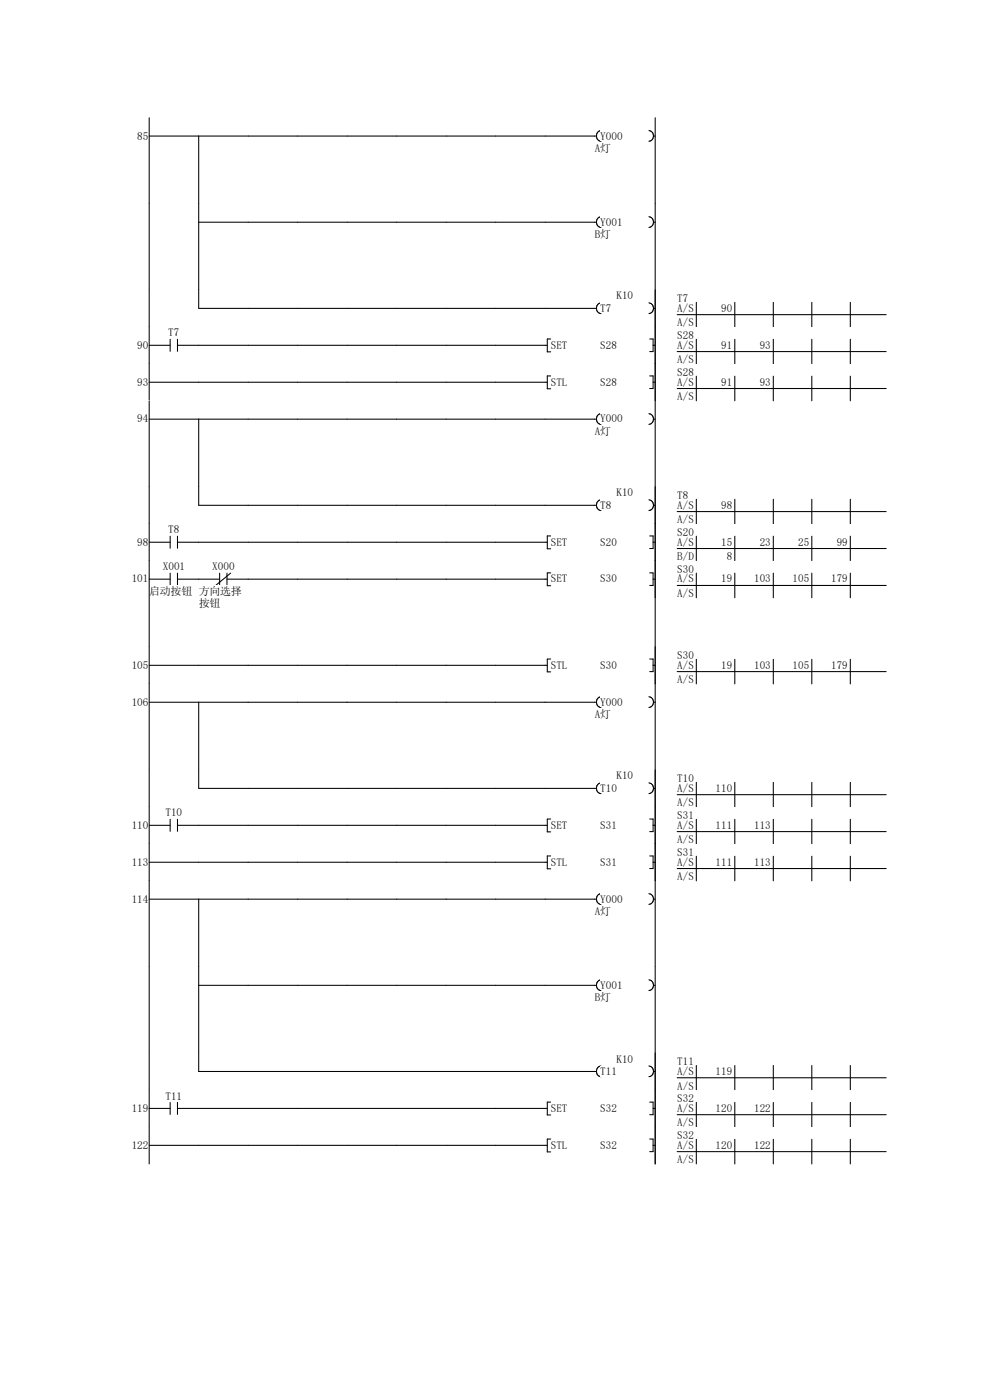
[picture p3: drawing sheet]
<svg xmlns="http://www.w3.org/2000/svg" width="210mm" height="297mm" viewBox="0 0 210 297" stroke-linecap="round" stroke-linejoin="round" font-family="sans-serif">
<path d="M31.6 28.9h94.9M31.6 25v18.3M42.2 28.9v14.4M127.5 27.7a1.16 1.16 0 0 0-1 1.1 1.16 1.16 0 0 0 1 1.2" fill="none" stroke="#070000" stroke-width=".22"/>
<path d="M127.3 27.6h4.8v2.3h-4.8z" fill="#fff"/>
<path d="M137.7 27.7a1.15 1.15 0 0 1 1 1.1 1.15 1.15 0 0 1-1 1.2M138.6 28.9h.4" fill="none" stroke="#070000" stroke-width=".22"/>
<path d="M126.2 30.2h3.5v2.3h-3.5z" fill="#fff"/>
<path d="M139 25v18.3" fill="none" stroke="#070000" stroke-width=".22"/>
<path d="M20 43.3h106.2v18.3h-106.2z" fill-rule="evenodd" fill="#fff"/>
<path d="M126.2 43.3h12.8v18.3h-12.8z" fill="#fff"/>
<path d="M31.6 43.3v18.2M42.2 47.1h84.3M42.2 43.3v18.2M127.5 46a1.16 1.16 0 0 0-1 1.1 1.16 1.16 0 0 0 1 1.2" fill="none" stroke="#070000" stroke-width=".22"/>
<path d="M127.3 45.8h4.8v2.4h-4.8z" fill="#fff"/>
<path d="M137.7 46a1.15 1.15 0 0 1 1 1.1 1.15 1.15 0 0 1-1 1.2M138.6 47.1h.4" fill="none" stroke="#070000" stroke-width=".22"/>
<path d="M126.2 48.5h3.5v2.3h-3.5z" fill="#fff"/>
<path d="M139 43.3v18.2" fill="none" stroke="#070000" stroke-width=".22"/>
<path d="M20 61.6h168v7.8h-168z" fill-rule="evenodd" fill="#fff"/>
<path d="M31.6 61.5v7.9M42.2 61.5v3.9h84.3M127.5 64.3a1.16 1.16 0 0 0-1 1.1 1.16 1.16 0 0 0 1 1.1" fill="none" stroke="#070000" stroke-width=".22"/>
<g fill="#fff">
<path d="M130.8 61.6h3.5v2.3h-3.5z"/>
<path d="M127.3 64.1h2.4v2.4h-2.4z"/>
</g>
<path d="M137.7 64.3a1.15 1.15 0 0 1 1 1.1 1.15 1.15 0 0 1-1 1.1M138.6 65.4h.4M139 61.5v7.9M143.7 66.8h44.3M147.7 64.1v5.3M155.9 64.1v5.3M164 64.1v5.3M172.2 64.1v5.3M180.4 64.1v5.3" fill="none" stroke="#070000" stroke-width=".22"/>
<g fill="#fff">
<path d="M143.7 62.1h2.4v2.3h-2.4z"/>
<path d="M143.7 64.1h3.6v2.4h-3.6z"/>
<path d="M143.7 67.3h3.6v2.3h-3.6z"/>
<path d="M148.3 64.1h7.1v2.4h-7.1z"/>
</g>
<path d="M139 61.5v7.9" fill="none" stroke="#070000" stroke-width=".22"/>
<g fill="#fff">
<path d="M20 69.4h119v7.8h-119z" fill-rule="evenodd"/>
<path d="M139 69.4h49v7.8h-49zM29.1 72h2.4v2.3h-2.4z" fill-rule="evenodd"/>
</g>
<path d="M35.7 69.4h2.4v2.3h-2.4z" fill="#fff"/>
<path d="M31.6 73.3h4.5M31.6 69.4v7.8M36.1 72v2.5M37.7 73.3h78.4M37.7 72v2.5M116.8 71.9h-.7v2.7h.7" fill="none" stroke="#070000" stroke-width=".22"/>
<g fill="#fff">
<path d="M116.8 72h3.6v2.3h-3.6z"/>
<path d="M127.3 72h3.6v2.3h-3.6z"/>
</g>
<path d="M137.8 71.9h.7v2.7h-.7M138.5 73.3h.5M139 69.4v7.8M143.7 74.6h44.3M147.7 72v5.2M155.9 72v5.2M164 72v5.2M172.2 72v5.2M180.4 72v5.2" fill="none" stroke="#070000" stroke-width=".22"/>
<g fill="#fff">
<path d="M143.7 69.9h3.6v2.4h-3.6z"/>
<path d="M143.7 72h3.6v2.3h-3.6z"/>
<path d="M143.7 75.1h3.6v2.3h-3.6z"/>
<path d="M148.3 72h7.1v2.3h-7.1z"/>
<path d="M156.4 72h7.2v2.3h-7.2z"/>
</g>
<path d="M139 69.4v7.8" fill="none" stroke="#070000" stroke-width=".22"/>
<g fill="#fff">
<path d="M20 77.2h119v7.8h-119z" fill-rule="evenodd"/>
<path d="M139 77.2h49v7.8h-49zM29.1 79.8h2.4v2.3h-2.4z" fill-rule="evenodd"/>
</g>
<path d="M31.6 77.2v7.8M116.8 79.8h-.7v2.7h.7M31.6 81.1h84.5" fill="none" stroke="#070000" stroke-width=".22"/>
<g fill="#fff">
<path d="M116.8 79.8h3.6v2.3h-3.6z"/>
<path d="M127.3 79.8h3.6v2.3h-3.6z"/>
</g>
<path d="M137.8 79.8h.7v2.6h-.7M139 77.2v7.8M147.7 79.8v5.2M155.9 79.8v5.2M164 79.8v5.2M172.2 79.8v5.2M180.4 79.8v5.2M138.5 81.1h.5M143.7 82.4h44.3" fill="none" stroke="#070000" stroke-width=".22"/>
<g fill="#fff">
<path d="M143.7 77.8h3.6v2.3h-3.6z"/>
<path d="M143.7 79.8h3.6v2.3h-3.6z"/>
<path d="M143.7 82.9h3.6v2.4h-3.6z"/>
<path d="M148.3 79.8h7.1v2.3h-7.1z"/>
<path d="M156.4 79.8h7.2v2.3h-7.2z"/>
</g>
<path d="M139 77.2v7.8" fill="none" stroke="#070000" stroke-width=".22"/>
<g fill="#fff">
<path d="M20 85h106.2v18.3h-106.2z" fill-rule="evenodd"/>
<path d="M126.2 85h12.8v18.3h-12.8zM29.1 87.6h2.4v2.4h-2.4z" fill-rule="evenodd"/>
</g>
<path d="M31.6 88.9h94.9M31.6 85v18.3M42.2 88.9v14.4M127.5 87.8a1.16 1.16 0 0 0-1 1.1 1.16 1.16 0 0 0 1 1.1" fill="none" stroke="#070000" stroke-width=".22"/>
<path d="M127.3 87.6h4.8v2.4h-4.8z" fill="#fff"/>
<path d="M137.7 87.8a1.15 1.15 0 0 1 1 1.1 1.15 1.15 0 0 1-1 1.1M138.6 88.9h.4" fill="none" stroke="#070000" stroke-width=".22"/>
<path d="M126.2 90.3h3.5v2.3h-3.5z" fill="#fff"/>
<path d="M139 85v18.3" fill="none" stroke="#070000" stroke-width=".22"/>
<path d="M20 103.3h168v7.9h-168z" fill-rule="evenodd" fill="#fff"/>
<path d="M31.6 103.3v7.8M42.2 103.3v3.9h84.3M127.5 106a1.16 1.16 0 0 0-1 1.2 1.16 1.16 0 0 0 1 1.1" fill="none" stroke="#070000" stroke-width=".22"/>
<g fill="#fff">
<path d="M130.8 103.3h3.5v2.3h-3.5z"/>
<path d="M127.3 105.9h2.4v2.3h-2.4z"/>
</g>
<path d="M137.7 106a1.15 1.15 0 0 1 1 1.2 1.15 1.15 0 0 1-1 1.1M138.6 107.2h.4M139 103.3v7.8M143.7 108.5h44.3M147.7 105.9v5.2M155.9 105.9v5.2M164 105.9v5.2M172.2 105.9v5.2M180.4 105.9v5.2" fill="none" stroke="#070000" stroke-width=".22"/>
<g fill="#fff">
<path d="M143.7 103.9h2.4v2.3h-2.4z"/>
<path d="M143.7 105.9h3.6v2.3h-3.6z"/>
<path d="M143.7 109.1h3.6v2.3h-3.6z"/>
<path d="M148.3 105.9h7.1v2.3h-7.1z"/>
</g>
<path d="M139 103.3v7.8" fill="none" stroke="#070000" stroke-width=".22"/>
<g fill="#fff">
<path d="M20 111.2h119v7.8h-119z" fill-rule="evenodd"/>
<path d="M139 111.2h49v7.8h-49zM29.1 113.7h2.4v2.4h-2.4z" fill-rule="evenodd"/>
</g>
<path d="M35.7 111.2h2.4v2.3h-2.4z" fill="#fff"/>
<path d="M31.6 115h4.5M31.6 111.1v7.9M36.1 113.8v2.5M37.7 115h78.4M37.7 113.8v2.5M116.8 113.7h-.7v2.7h.7" fill="none" stroke="#070000" stroke-width=".22"/>
<g fill="#fff">
<path d="M116.8 113.7h3.6v2.4h-3.6z"/>
<path d="M127.3 113.7h3.6v2.4h-3.6z"/>
</g>
<path d="M137.8 113.7h.7v2.7h-.7M138.5 115h.5M139 111.1v7.9M143.7 116.4h44.3M147.7 113.8v5.2M155.9 113.8v5.2M164 113.8v5.2M172.2 113.8v5.2M180.4 113.8v5.2" fill="none" stroke="#070000" stroke-width=".22"/>
<g fill="#fff">
<path d="M143.7 111.7h3.6v2.3h-3.6z"/>
<path d="M143.7 113.7h3.6v2.4h-3.6z"/>
<path d="M143.7 116.9h3.6v2.3h-3.6z"/>
<path d="M148.3 113.7h7.1v2.4h-7.1z"/>
<path d="M156.4 113.7h7.2v2.4h-7.2z"/>
<path d="M164.6 113.7h7.1v2.4h-7.1z"/>
<path d="M172.8 113.7h7.1v2.4h-7.1z"/>
<path d="M148.3 116.9h7.1v2.3h-7.1z"/>
</g>
<path d="M139 111.1v7.9" fill="none" stroke="#070000" stroke-width=".22"/>
<g fill="#fff">
<path d="M20 119h119v18.3h-119z" fill-rule="evenodd"/>
<path d="M139 119h49v7.8h-49zM27.9 121.6h3.6v2.3h-3.6z" fill-rule="evenodd"/>
</g>
<path d="M34.5 119h4.8v2.3h-4.8z" fill="#fff"/>
<path d="M31.6 122.9h4.5M36.1 121.6v2.5M37.7 122.9h4.5M37.7 121.6v2.5" fill="none" stroke="#070000" stroke-width=".22"/>
<path d="M31.7 124.2h9.2v2.3h-9.2z" fill="#fff"/>
<path d="M31.6 119v18.3" fill="none" stroke="#070000" stroke-width=".22"/>
<path d="M45 119h4.8v2.3h-4.8z" fill="#fff"/>
<path d="M42.2 122.9h4.4M46.6 121.6v2.5M48.1 122.9h4.5M48.1 121.6v2.5M48.9 121.6l-3.1 2.5" fill="none" stroke="#070000" stroke-width=".22"/>
<g fill="#fff">
<path d="M42.2 124.2h9.2v2.3h-9.2z"/>
<path d="M42.2 126.8h4.6v2.4h-4.6z"/>
</g>
<path d="M52.6 122.9h63.5M116.8 121.5h-.7v2.8h.7" fill="none" stroke="#070000" stroke-width=".22"/>
<g fill="#fff">
<path d="M116.8 121.6h3.6v2.3h-3.6z"/>
<path d="M127.3 121.6h3.6v2.3h-3.6z"/>
</g>
<path d="M139 119v18.3M137.8 121.5h.7v2.7h-.7M138.5 122.9h.5M143.7 124.2h44.3M147.7 121.6v5.2M155.9 121.6v5.2M164 121.6v5.2M172.2 121.6v5.2M180.4 121.6v5.2" fill="none" stroke="#070000" stroke-width=".22"/>
<g fill="#fff">
<path d="M143.7 119.5h3.6v2.4h-3.6z"/>
<path d="M143.7 121.6h3.6v2.3h-3.6z"/>
<path d="M143.7 124.7h3.6v2.3h-3.6z"/>
<path d="M148.3 121.6h7.1v2.3h-7.1z"/>
<path d="M156.4 121.6h7.2v2.3h-7.2z"/>
<path d="M164.6 121.6h7.1v2.3h-7.1z"/>
<path d="M172.8 121.6h7.1v2.3h-7.1z"/>
</g>
<path d="M139 119v7.8" fill="none" stroke="#070000" stroke-width=".22"/>
<g fill="#fff">
<path d="M20 137.3h119v7.8h-119z" fill-rule="evenodd"/>
<path d="M139 137.3h49v7.8h-49zM27.9 139.9h3.6v2.3h-3.6z" fill-rule="evenodd"/>
</g>
<path d="M31.6 137.3v7.8M116.8 139.8h-.7v2.7h.7M31.6 141.1h84.5" fill="none" stroke="#070000" stroke-width=".22"/>
<g fill="#fff">
<path d="M116.8 139.9h3.6v2.3h-3.6z"/>
<path d="M127.3 139.9h3.6v2.3h-3.6z"/>
</g>
<path d="M137.8 139.8h.7v2.7h-.7M139 137.3v7.8M147.7 139.9v5.2M155.9 139.9v5.2M164 139.9v5.2M172.2 139.9v5.2M180.4 139.9v5.2M138.5 141.1h.5M143.7 142.5h44.3" fill="none" stroke="#070000" stroke-width=".22"/>
<g fill="#fff">
<path d="M143.7 137.8h3.6v2.3h-3.6z"/>
<path d="M143.7 139.9h3.6v2.3h-3.6z"/>
<path d="M143.7 143h3.6v2.3h-3.6z"/>
<path d="M148.3 139.9h7.1v2.3h-7.1z"/>
<path d="M156.4 139.9h7.2v2.3h-7.2z"/>
<path d="M164.6 139.9h7.1v2.3h-7.1z"/>
<path d="M172.8 139.9h7.1v2.3h-7.1z"/>
</g>
<path d="M139 137.3v7.8" fill="none" stroke="#070000" stroke-width=".22"/>
<g fill="#fff">
<path d="M20 145.1h106.2v18.3h-106.2z" fill-rule="evenodd"/>
<path d="M126.2 145.1h12.8v18.3h-12.8zM27.9 147.7h3.6v2.3h-3.6z" fill-rule="evenodd"/>
</g>
<path d="M31.6 149h94.9M31.6 145.1v18.3M42.2 149v14.4M127.5 147.8a1.16 1.16 0 0 0-1 1.2 1.16 1.16 0 0 0 1 1.1" fill="none" stroke="#070000" stroke-width=".22"/>
<path d="M127.3 147.7h4.8v2.3h-4.8z" fill="#fff"/>
<path d="M137.7 147.8a1.15 1.15 0 0 1 1 1.2 1.15 1.15 0 0 1-1 1.1M138.6 149h.4" fill="none" stroke="#070000" stroke-width=".22"/>
<path d="M126.2 150.3h3.5v2.4h-3.5z" fill="#fff"/>
<path d="M139 145.1v18.3" fill="none" stroke="#070000" stroke-width=".22"/>
<path d="M20 163.4h168v7.8h-168z" fill-rule="evenodd" fill="#fff"/>
<path d="M31.6 163.4v7.8M42.2 163.4v3.9h84.3M127.5 166.1a1.16 1.16 0 0 0-1 1.1 1.16 1.16 0 0 0 1 1.2" fill="none" stroke="#070000" stroke-width=".22"/>
<g fill="#fff">
<path d="M130.8 163.4h3.5v2.3h-3.5z"/>
<path d="M127.3 166h3.6v2.3h-3.6z"/>
</g>
<path d="M137.7 166.1a1.15 1.15 0 0 1 1 1.1 1.15 1.15 0 0 1-1 1.2M138.6 167.3h.4M139 163.4v7.8M143.7 168.6h44.3M147.7 166v5.2M155.9 166v5.2M164 166v5.2M172.2 166v5.2M180.4 166v5.2" fill="none" stroke="#070000" stroke-width=".22"/>
<g fill="#fff">
<path d="M143.7 163.9h3.6v2.3h-3.6z"/>
<path d="M143.7 166h3.6v2.3h-3.6z"/>
<path d="M143.7 169.1h3.6v2.3h-3.6z"/>
<path d="M148.3 166h7.1v2.3h-7.1z"/>
</g>
<path d="M139 163.4v7.8" fill="none" stroke="#070000" stroke-width=".22"/>
<g fill="#fff">
<path d="M20 171.2h119v7.9h-119z" fill-rule="evenodd"/>
<path d="M139 171.2h49v7.9h-49zM27.9 173.8h3.6v2.3h-3.6z" fill-rule="evenodd"/>
</g>
<path d="M35.1 171.2h3.6v2.3h-3.6z" fill="#fff"/>
<path d="M31.6 175.1h4.5M31.6 171.2v7.8M36.1 173.8v2.6M37.7 175.1h78.4M37.7 173.8v2.6M116.8 173.8h-.7v2.7h.7" fill="none" stroke="#070000" stroke-width=".22"/>
<g fill="#fff">
<path d="M116.8 173.8h3.6v2.3h-3.6z"/>
<path d="M127.3 173.8h3.6v2.3h-3.6z"/>
</g>
<path d="M137.8 173.8h.7v2.6h-.7M138.5 175.1h.5M139 171.2v7.8M143.7 176.4h44.3M147.7 173.8v5.2M155.9 173.8v5.2M164 173.8v5.2M172.2 173.8v5.2M180.4 173.8v5.2" fill="none" stroke="#070000" stroke-width=".22"/>
<g fill="#fff">
<path d="M143.7 171.7h3.6v2.4h-3.6z"/>
<path d="M143.7 173.8h3.6v2.3h-3.6z"/>
<path d="M143.7 176.9h3.6v2.3h-3.6z"/>
<path d="M148.3 173.8h7.1v2.3h-7.1z"/>
<path d="M156.4 173.8h7.2v2.3h-7.2z"/>
</g>
<path d="M139 171.2v7.8" fill="none" stroke="#070000" stroke-width=".22"/>
<g fill="#fff">
<path d="M20 179.1h119v7.8h-119z" fill-rule="evenodd"/>
<path d="M139 179.1h49v7.8h-49zM27.9 181.7h3.6v2.3h-3.6z" fill-rule="evenodd"/>
</g>
<path d="M31.6 179v7.9M31.6 182.9h84.5M116.8 181.6h-.7v2.7h.7" fill="none" stroke="#070000" stroke-width=".22"/>
<g fill="#fff">
<path d="M116.8 181.7h3.6v2.3h-3.6z"/>
<path d="M127.3 181.7h3.6v2.3h-3.6z"/>
</g>
<path d="M139 179v7.9M137.8 181.6h.7v2.7h-.7M138.5 182.9h.5M143.7 184.3h44.3M147.7 181.6v5.3M155.9 181.6v5.3M164 181.6v5.3M172.2 181.6v5.3M180.4 181.6v5.3" fill="none" stroke="#070000" stroke-width=".22"/>
<g fill="#fff">
<path d="M143.7 179.6h3.6v2.3h-3.6z"/>
<path d="M143.7 181.7h3.6v2.3h-3.6z"/>
<path d="M143.7 184.7h3.6v2.4h-3.6z"/>
<path d="M148.3 181.7h7.1v2.3h-7.1z"/>
<path d="M156.4 181.7h7.2v2.3h-7.2z"/>
</g>
<path d="M139 179v7.9" fill="none" stroke="#070000" stroke-width=".22"/>
<g fill="#fff">
<path d="M20 186.9h106.2v18.3h-106.2z" fill-rule="evenodd"/>
<path d="M126.2 186.9h12.8v18.3h-12.8zM27.9 189.5h3.6v2.3h-3.6z" fill-rule="evenodd"/>
</g>
<path d="M31.6 190.8h94.9M31.6 186.9v18.2M42.2 190.8v14.3M127.5 189.6a1.16 1.16 0 0 0-1 1.1 1.16 1.16 0 0 0 1 1.2" fill="none" stroke="#070000" stroke-width=".22"/>
<path d="M127.3 189.5h4.8v2.3h-4.8z" fill="#fff"/>
<path d="M137.7 189.6a1.15 1.15 0 0 1 1 1.1 1.15 1.15 0 0 1-1 1.2M138.6 190.8h.4" fill="none" stroke="#070000" stroke-width=".22"/>
<path d="M126.2 192.1h3.5v2.3h-3.5z" fill="#fff"/>
<path d="M139 186.9v18.2" fill="none" stroke="#070000" stroke-width=".22"/>
<path d="M20 205.2h106.2v18.2h-106.2z" fill-rule="evenodd" fill="#fff"/>
<path d="M126.2 205.2h12.8v18.2h-12.8z" fill="#fff"/>
<path d="M31.6 205.1v18.3M42.2 209h84.3M42.2 205.1v18.3M127.5 207.9a1.16 1.16 0 0 0-1 1.1 1.16 1.16 0 0 0 1 1.2" fill="none" stroke="#070000" stroke-width=".22"/>
<path d="M127.3 207.8h4.8v2.3h-4.8z" fill="#fff"/>
<path d="M137.7 207.9a1.15 1.15 0 0 1 1 1.1 1.15 1.15 0 0 1-1 1.2M138.6 209h.4" fill="none" stroke="#070000" stroke-width=".22"/>
<path d="M126.2 210.4h3.5v2.3h-3.5z" fill="#fff"/>
<path d="M139 205.1v18.3" fill="none" stroke="#070000" stroke-width=".22"/>
<path d="M20 223.4h168v7.9h-168z" fill-rule="evenodd" fill="#fff"/>
<path d="M31.6 223.4v7.9M42.2 223.4v3.9h84.3M127.5 226.1a1.16 1.16 0 0 0-1 1.2 1.16 1.16 0 0 0 1 1.1" fill="none" stroke="#070000" stroke-width=".22"/>
<g fill="#fff">
<path d="M130.8 223.4h3.5v2.4h-3.5z"/>
<path d="M127.3 226.1h3.6v2.3h-3.6z"/>
</g>
<path d="M137.7 226.1a1.15 1.15 0 0 1 1 1.2 1.15 1.15 0 0 1-1 1.1M138.6 227.3h.4M139 223.4v7.9M143.7 228.7h44.3M147.7 226v5.3M155.9 226v5.3M164 226v5.3M172.2 226v5.3M180.4 226v5.3" fill="none" stroke="#070000" stroke-width=".22"/>
<g fill="#fff">
<path d="M143.7 224h3.6v2.3h-3.6z"/>
<path d="M143.7 226.1h3.6v2.3h-3.6z"/>
<path d="M143.7 229.2h3.6v2.3h-3.6z"/>
<path d="M148.3 226.1h7.1v2.3h-7.1z"/>
</g>
<path d="M139 223.4v7.9" fill="none" stroke="#070000" stroke-width=".22"/>
<g fill="#fff">
<path d="M20 231.3h119v7.8h-119z" fill-rule="evenodd"/>
<path d="M139 231.3h49v7.8h-49zM27.9 233.9h3.6v2.3h-3.6z" fill-rule="evenodd"/>
</g>
<path d="M35.1 231.3h3.6v2.3h-3.6z" fill="#fff"/>
<path d="M31.6 235.2h4.5M31.6 231.3v7.8M36.1 233.9v2.5M37.7 235.2h78.4M37.7 233.9v2.5M116.8 233.8h-.7v2.7h.7" fill="none" stroke="#070000" stroke-width=".22"/>
<g fill="#fff">
<path d="M116.8 233.9h3.6v2.3h-3.6z"/>
<path d="M127.3 233.9h3.6v2.3h-3.6z"/>
</g>
<path d="M137.8 233.8h.7v2.7h-.7M138.5 235.2h.5M139 231.3v7.8M143.7 236.5h44.3M147.7 233.9v5.2M155.9 233.9v5.2M164 233.9v5.2M172.2 233.9v5.2M180.4 233.9v5.2" fill="none" stroke="#070000" stroke-width=".22"/>
<g fill="#fff">
<path d="M143.7 231.8h3.6v2.3h-3.6z"/>
<path d="M143.7 233.9h3.6v2.3h-3.6z"/>
<path d="M143.7 237h3.6v2.3h-3.6z"/>
<path d="M148.3 233.9h7.1v2.3h-7.1z"/>
<path d="M156.4 233.9h7.2v2.3h-7.2z"/>
</g>
<path d="M139 231.3v7.8" fill="none" stroke="#070000" stroke-width=".22"/>
<g fill="#fff">
<path d="M20 239.1h119v7.8h-119z" fill-rule="evenodd"/>
<path d="M139 239.1h49v7.8h-49zM27.9 241.7h3.6v2.4h-3.6z" fill-rule="evenodd"/>
</g>
<path d="M31.6 239.1v7.8M31.6 243h84.5M116.8 241.7h-.7v2.7h.7" fill="none" stroke="#070000" stroke-width=".22"/>
<g fill="#fff">
<path d="M116.8 241.7h3.6v2.4h-3.6z"/>
<path d="M127.3 241.7h3.6v2.4h-3.6z"/>
</g>
<path d="M139 239.1v7.8M137.8 241.7h.7v2.6h-.7M138.5 243h.5M143.7 244.3h44.3M147.7 241.7v5.2M155.9 241.7v5.2M164 241.7v5.2M172.2 241.7v5.2M180.4 241.7v5.2" fill="none" stroke="#070000" stroke-width=".22"/>
<g fill="#fff">
<path d="M143.7 239.6h3.6v2.4h-3.6z"/>
<path d="M143.7 241.7h3.6v2.4h-3.6z"/>
<path d="M143.7 244.8h3.6v2.3h-3.6z"/>
<path d="M148.3 241.7h7.1v2.4h-7.1z"/>
<path d="M156.4 241.7h7.2v2.4h-7.2z"/>
</g>
<path d="M139 239.1v7.8" fill="none" stroke="#070000" stroke-width=".22"/>
<g font-size="2.3">
<text x="29.1" y="29.6">85</text>
<text x="127.3" y="29.6">Y000</text>
<text x="126.2" y="32.2">A灯</text>
<text x="127.3" y="47.8">Y001</text>
<text x="126.2" y="50.5">B灯</text>
<text x="130.8" y="63.5">K10</text>
<text x="143.7" y="64.1">T7</text>
<text x="35.7" y="71.4">T7</text>
<text x="127.3" y="66.1">T7</text>
<text x="143.7" y="66.1">A/S</text>
<text x="143.7" y="69.3">A/S</text>
<text x="143.7" y="71.9">S28</text>
<text x="153" y="66.1">90</text>
<text x="29.1" y="74">90</text>
<text x="116.8" y="74">SET</text>
<text x="127.3" y="74">S28</text>
<text x="143.7" y="74">A/S</text>
<text x="143.7" y="77.1">A/S</text>
<text x="153" y="74">91</text>
<text x="161.2" y="74">93</text>
<text x="29.1" y="81.8">93</text>
<text x="116.8" y="81.8">STL</text>
<text x="127.3" y="81.8">S28</text>
<text x="143.7" y="79.8">S28</text>
<text x="143.7" y="81.8">A/S</text>
<text x="153" y="81.8">91</text>
<text x="161.2" y="81.8">93</text>
<text x="29.1" y="89.6">94</text>
<text x="127.3" y="89.6">Y000</text>
<text x="143.7" y="84.9">A/S</text>
<text x="126.2" y="92.2">A灯</text>
<text x="127.3" y="107.9">T8</text>
<text x="130.8" y="105.3">K10</text>
<text x="143.7" y="105.9">T8</text>
<text x="143.7" y="107.9">A/S</text>
<text x="153" y="107.9">98</text>
<text x="35.7" y="113.2">T8</text>
<text x="143.7" y="111">A/S</text>
<text x="143.7" y="113.7">S20</text>
<text x="29.1" y="115.7">98</text>
<text x="116.8" y="115.7">SET</text>
<text x="127.3" y="115.7">S20</text>
<text x="143.7" y="115.7">A/S</text>
<text x="143.7" y="118.9">B/D</text>
<text x="153" y="115.7">15</text>
<text x="154.2" y="118.9">8</text>
<text x="161.2" y="115.7">23</text>
<text x="169.3" y="115.7">25</text>
<text x="177.5" y="115.7">99</text>
<text x="27.9" y="123.6">101</text>
<text x="34.5" y="121">X001</text>
<text x="45" y="121">X000</text>
<text x="116.8" y="123.6">SET</text>
<text x="127.3" y="123.6">S30</text>
<text x="143.7" y="121.5">S30</text>
<text x="143.7" y="123.6">A/S</text>
<text x="153" y="123.6">19</text>
<text x="160" y="123.6">103</text>
<text x="168.1" y="123.6">105</text>
<text x="176.3" y="123.6">179</text>
<text x="31.7" y="126.2">启动按钮</text>
<text x="42.2" y="126.2">方向选择</text>
<text x="42.2" y="128.8">按钮</text>
<text x="143.7" y="126.7">A/S</text>
<text x="27.9" y="141.9">105</text>
<text x="116.8" y="141.9">STL</text>
<text x="127.3" y="141.9">S30</text>
<text x="143.7" y="139.8">S30</text>
<text x="143.7" y="141.9">A/S</text>
<text x="153" y="141.9">19</text>
<text x="160" y="141.9">103</text>
<text x="168.1" y="141.9">105</text>
<text x="176.3" y="141.9">179</text>
<text x="27.9" y="149.7">106</text>
<text x="127.3" y="149.7">Y000</text>
<text x="143.7" y="145">A/S</text>
<text x="126.2" y="152.3">A灯</text>
<text x="127.3" y="168">T10</text>
<text x="130.8" y="165.4">K10</text>
<text x="143.7" y="165.9">T10</text>
<text x="143.7" y="168">A/S</text>
<text x="151.8" y="168">110</text>
<text x="35.1" y="173.2">T10</text>
<text x="143.7" y="171.1">A/S</text>
<text x="143.7" y="173.7">S31</text>
<text x="27.9" y="175.8">110</text>
<text x="116.8" y="175.8">SET</text>
<text x="127.3" y="175.8">S31</text>
<text x="143.7" y="175.8">A/S</text>
<text x="143.7" y="178.9">A/S</text>
<text x="151.8" y="175.8">111</text>
<text x="160" y="175.8">113</text>
<text x="27.9" y="183.6">113</text>
<text x="116.8" y="183.6">STL</text>
<text x="127.3" y="183.6">S31</text>
<text x="143.7" y="181.6">S31</text>
<text x="143.7" y="183.6">A/S</text>
<text x="151.8" y="183.6">111</text>
<text x="160" y="183.6">113</text>
<text x="27.9" y="191.5">114</text>
<text x="127.3" y="191.5">Y000</text>
<text x="143.7" y="186.7">A/S</text>
<text x="126.2" y="194.1">A灯</text>
<text x="127.3" y="209.8">Y001</text>
<text x="126.2" y="212.3">B灯</text>
<text x="130.8" y="225.4">K10</text>
<text x="143.7" y="226">T11</text>
<text x="35.1" y="233.3">T11</text>
<text x="127.3" y="228">T11</text>
<text x="143.7" y="228">A/S</text>
<text x="143.7" y="231.1">A/S</text>
<text x="143.7" y="233.8">S32</text>
<text x="151.8" y="228">119</text>
<text x="27.9" y="235.9">119</text>
<text x="116.8" y="235.9">SET</text>
<text x="127.3" y="235.9">S32</text>
<text x="143.7" y="235.9">A/S</text>
<text x="143.7" y="239">A/S</text>
<text x="151.8" y="235.9">120</text>
<text x="160" y="235.9">122</text>
<text x="27.9" y="243.7">122</text>
<text x="116.8" y="243.7">STL</text>
<text x="127.3" y="243.7">S32</text>
<text x="143.7" y="241.6">S32</text>
<text x="143.7" y="243.7">A/S</text>
<text x="151.8" y="243.7">120</text>
<text x="160" y="243.7">122</text>
<text x="143.7" y="246.8">A/S</text>
</g>
</svg>
